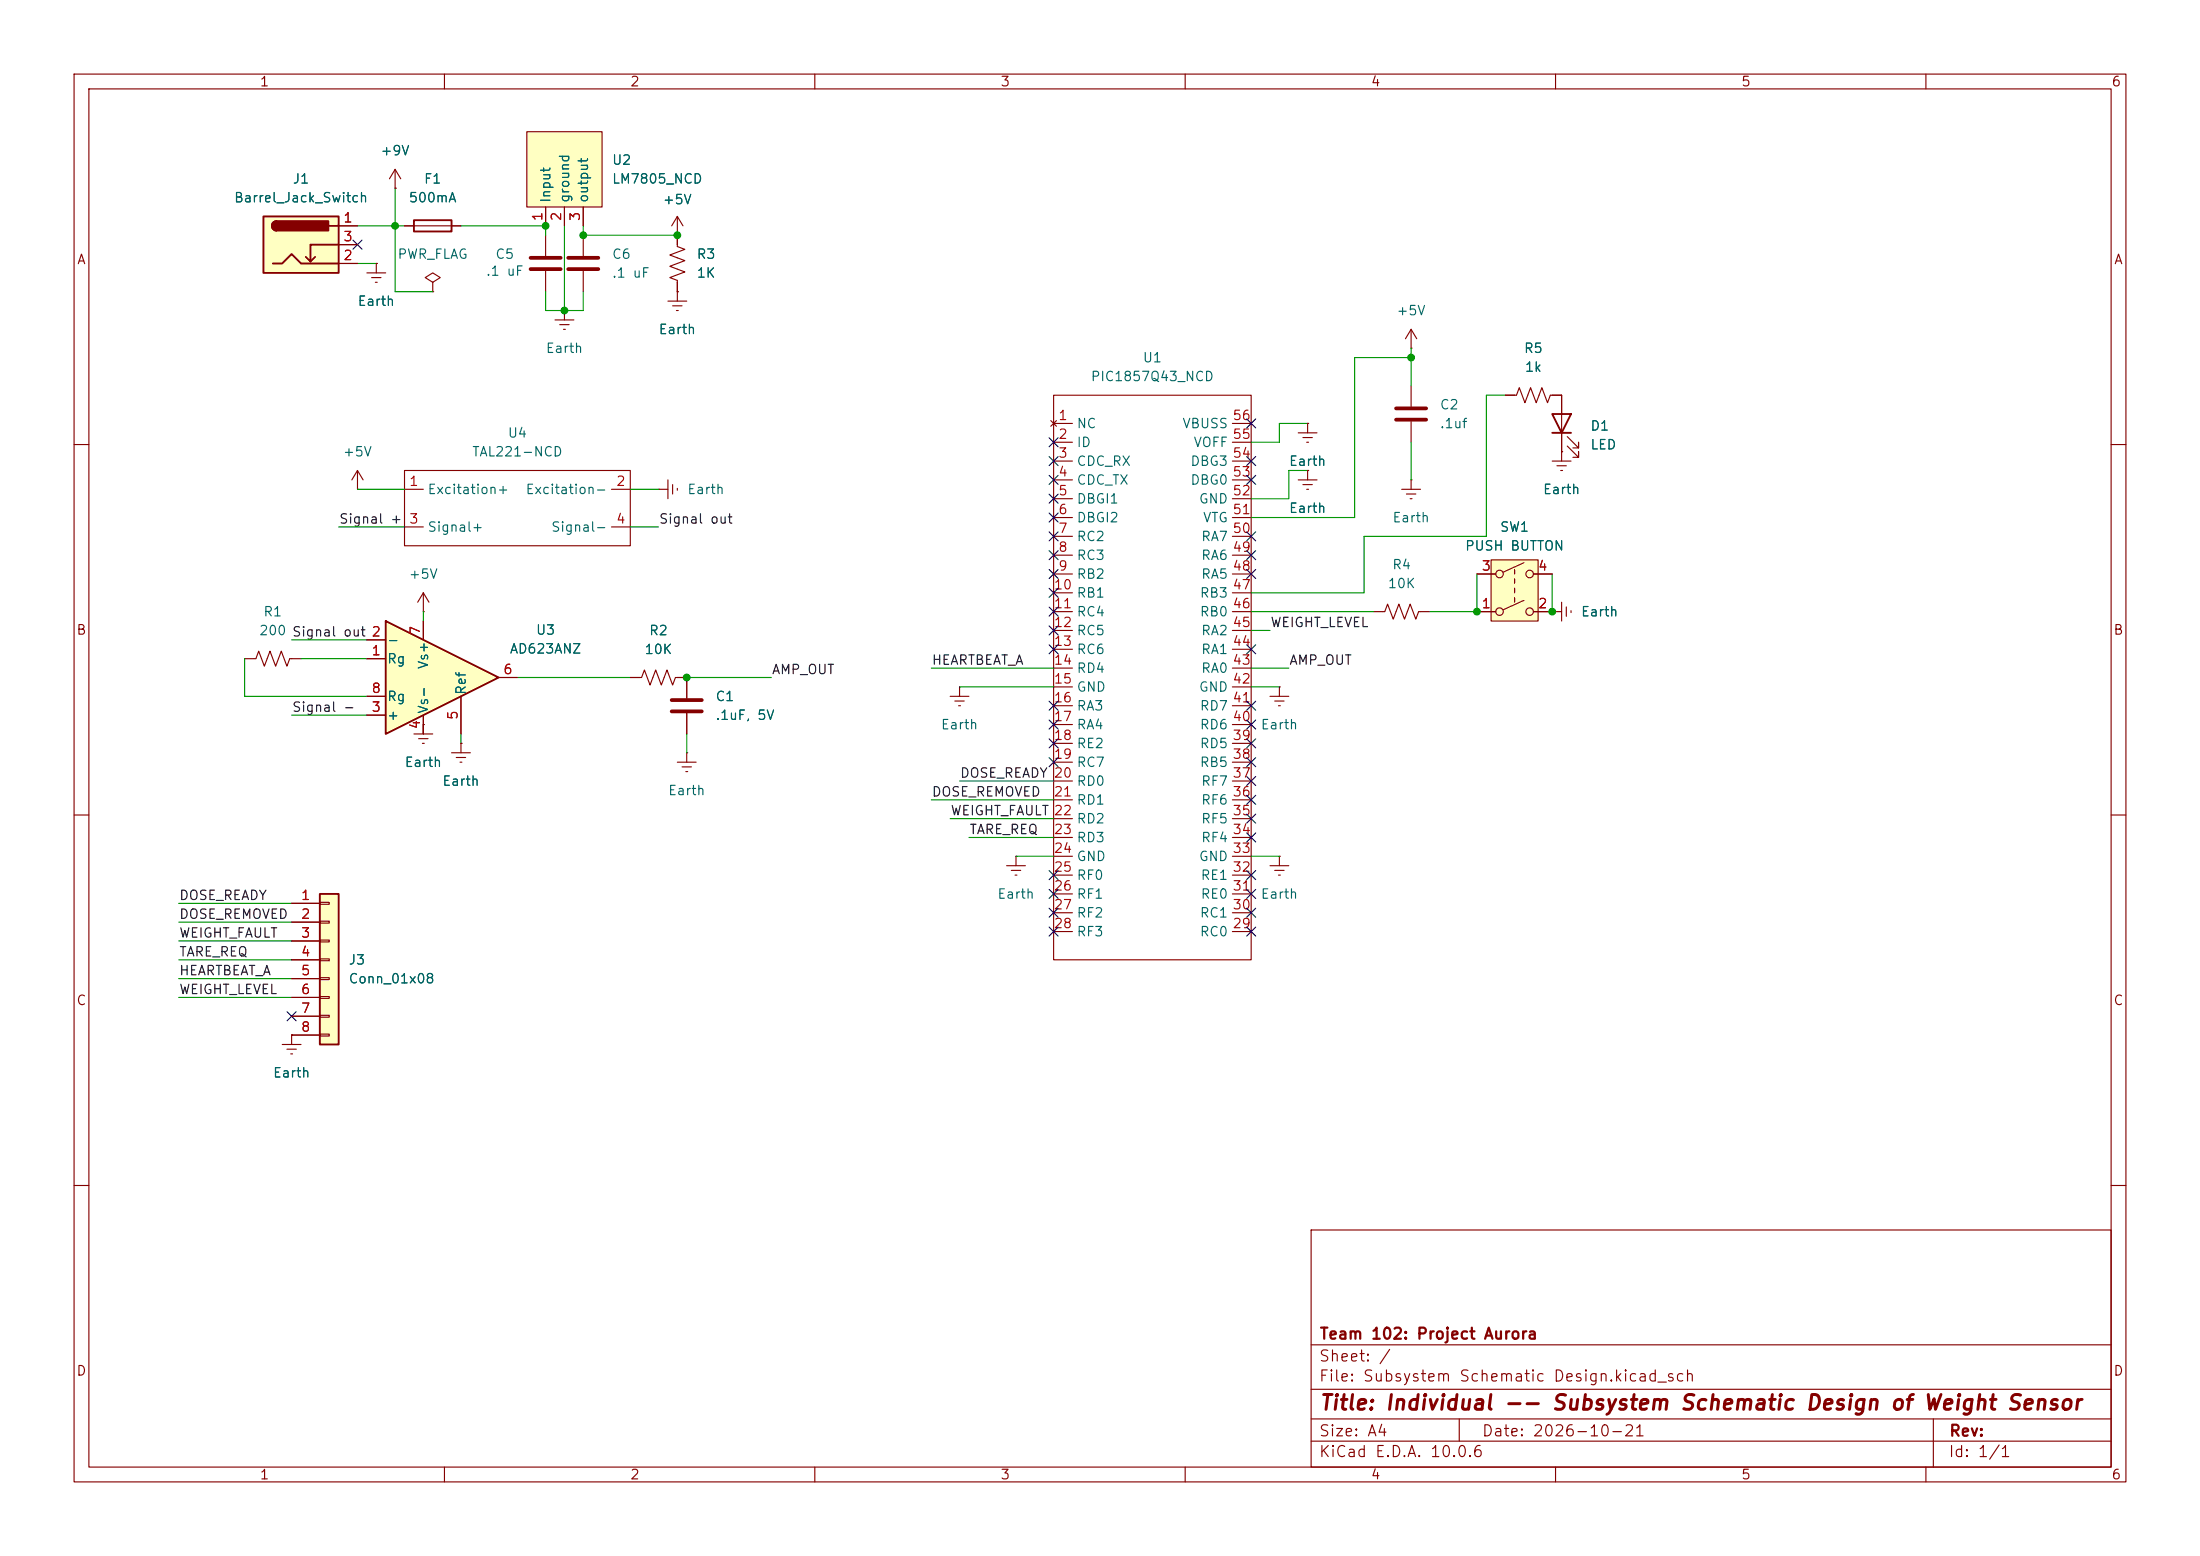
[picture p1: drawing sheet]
<svg xmlns="http://www.w3.org/2000/svg" width="297mm" height="210mm" viewBox="0 0 297 210" stroke-linecap="round" stroke-linejoin="round" font-family="sans-serif">
<g fill="none" stroke="#840000" stroke-width=".15">
<path d="M10 10h277v190h-277zM12 12h273v186h-273zM60 10v2M110 10v2M160 10v2M210 10v2M260 10v2M49.5 36.8h2.6M50.2 37.5h1.2M50.7 38.1h.2M50.8 35.6h.1M50.8 35.6v1.2"/>
<path d="M53.3 25.4h.1M53.3 22.9l-.7 1.2M53.3 22.9l.8 1.2M53.3 22.9v2.5M54.6 30.5h7.6M78.7 31.8v2.7M78.7 36.6v2.8M91.4 39.4h.1M91.4 29.2v4.1l1.1 .4-2.1 .7 2.1 .8-2.1 .7 2.1 .8-2.1 .8 1 .3v2.8M91.4 31.8h.1M91.4 29.2l-.7 1.3M91.4 29.2l.8 1.3"/>
<path d="M90.2 40.6h2.5M90.8 41.3h1.3M91.3 41.9h.3M190.5 47h.1M190.5 44.5l-.8 1.2M190.5 44.5l.8 1.2M190.5 44.5v2.5M10 60h2M88.9 66h.1M88.9 66h1.3M90.2 64.8v2.5M90.8 65.4v1.3"/>
<path d="M91.4 65.9v.3M285 60h2M33 88.9h1.5l.4-1 .8 2 .7-2 .8 2 .8-2 .7 2 .4-1h1.5M128.3 94h2.5M128.9 94.6h1.3M129.4 95.3h.3M129.5 92.7h.1M129.5 92.7v1.3M171.4 94h2.6M172.1 94.6h1.3M172.6 95.3h.2M172.7 92.7h.1"/>
<path d="M172.7 92.7v1.3M185.4 82.6h1.5l.4-1.1 .8 2.1 .7-2.1 .8 2.1 .8-2.1 .7 2.1 .4-1h1.5M10 110h2M285 110h2M10 160h2M177 166h108v32h-108zM285 160h2M60 198v2M110 198v2M160 198v2M177 194.5h108M177 191.5h108"/>
<path d="M177 187.5h108M177 181.5h108M197 191.5v3M210 198v2M260 198v2M261 191.5v6.5"/>
</g>
<path d="M76.7 34.8h4.1M76.7 36.3h4.1" fill="none" stroke="#840000" stroke-width=".51"/>
<path d="M55.9 29.7h5.1v1.5h-5.1z" fill="none" stroke="#840000" stroke-width=".25"/>
<path d="M71.1 17.8h10.2v10.1h-10.2z" fill="#ffffc2"/>
<g fill="none" stroke="#840000" stroke-width=".15">
<path d="M71.1 17.8h10.2v10.1h-10.2zM73.7 27.9v2.6M73.7 31.8v2.7M73.7 36.6v2.8M76.2 27.9v2.6M78.7 27.9v2.6M74.9 43.2h2.6M75.6 43.8h1.2M76.1 44.5h.2M76.2 41.9h.1M76.2 41.9v1.3M175.3 58.4h2.5"/>
<path d="M175.9 59.1h1.3M176.4 59.7h.3M176.5 57.2h.1M176.5 57.2v1.2M203.2 53.3h1.5l.4-1 .8 2.1 .7-2.1 .8 2.1 .8-2.1 .7 2.1 .4-1.1h1.5M175.3 64.8h2.5M175.9 65.4h1.3M176.4 66h.3M176.5 63.5h.1M176.5 63.5v1.3M189.2 66h2.6M189.9 66.7h1.2"/>
<path d="M190.4 67.3h.2M190.5 64.8h.1M190.5 64.8v1.2"/>
</g>
<path d="M71.6 34.8h4.1M71.6 36.3h4.1" fill="none" stroke="#840000" stroke-width=".51"/>
<path d="M201.3 75.6h6.3v8.2h-6.3z" fill="#ffffc2"/>
<g fill="none" stroke="#840000" stroke-width=".15">
<path d="M199.4 77.5h2.5M201.3 75.6h6.3v8.2h-6.3zM204.5 76.8v.7M204.5 78.1v.6M204.5 79.4v.6M205.7 75.9l-2.8 1.3M207 77.5h2.5M209.5 62.2h2.6M210.2 62.9h1.3M210.7 63.5h.2M210.8 61h.1M210.8 61v1.2"/>
<path d="M85.1 91.4h1.5l.4-1 .8 2.1 .7-2.1 .8 2.1 .7-2.1 .8 2.1 .4-1.1h1.5M199.4 82.6h2.5M204.5 80.6v.7M205.7 81l-2.8 1.3M207 82.6h2.5"/>
<circle cx="202.4" cy="77.5" r=".51"/>
<circle cx="206.5" cy="77.5" r=".51"/>
<circle cx="202.4" cy="82.6" r=".51"/>
<circle cx="206.5" cy="82.6" r=".51"/>
</g>
<path d="M35.6 29.2h10.1v7.6h-10.1z" fill="#ffffc2"/>
<path d="M35.6 29.2h10.1v7.6h-10.1zM36.8 35.6h1.3l1.3-1.3 1.2 1.3h5.1M37.3 29.8a.64 .64 0 0 0-.6 .7 .64 .64 0 0 0 .6 .6M42.5 34.7l-.6 .6M44.4 30.5h1.3M45.7 33h-3.8v2.3l-.6-.6M209.5 55.9h2.6l-1.3 2.5zM209.5 58.4h2.6" fill="none" stroke="#840000" stroke-width=".25"/>
<g fill="#840000" stroke="#840000" stroke-width=".25">
<path d="M36.9 30l.4-.2v1.3a.63 .63 0 0 1-.5-.4 .63 .63 0 0 1 .1-.7z"/>
<path d="M37.3 29.8h7v1.3h-7z"/>
</g>
<g fill="none" stroke="#840000" stroke-width=".15">
<path d="M45.7 30.5h2.6M45.7 35.6h2.6M45.7 33h2.6M190.5 52.1v2.8M190.5 56.9v2.8M210.8 53.3v7.7M211.6 58.9l1.5 1.6v-.8v.8h-.8M48.3 66h.1M48.3 63.5l-.8 1.3M48.3 63.5l.7 1.3M48.3 63.5v2.5M54.6 63.5h30.5v10.2h-30.5z"/>
<path d="M54.6 66h2.5M54.6 71.1h2.5M82.5 66h2.6M82.5 71.1h2.6M211.6 60.2l1.5 1.5v-.7v.7h-.8M209.5 82.6h.1M209.5 82.6h1.3M210.8 81.3v2.5M211.5 81.9v1.3M212.1 82.4v.3M135.9 116.8h2.5M136.5 117.5h1.3"/>
<path d="M137 118.1h.3M137.2 115.6h.1M137.2 115.6v1.2"/>
</g>
<path d="M188.5 56.6h4M188.5 55.1h4" fill="none" stroke="#840000" stroke-width=".51"/>
<path d="M52.1 83.8l15.2 7.6-15.2 7.7z" fill="#ffffc2"/>
<path d="M52.1 83.8l15.2 7.6-15.2 7.7z" fill="none" stroke="#840000" stroke-width=".25"/>
<g fill="none" stroke="#840000" stroke-width=".15">
<path d="M58.4 38.1l1-.6-1-.7-1 .7 1 .6v1.3M58.4 39.4h.1M49.5 88.9h2.6M49.5 86.4h2.6M49.5 96.5h2.6M49.5 94h2.6M55.9 99.1h2.5M56.5 99.7h1.3M57.1 97.8h.1M57.1 82.6h.1M57.1 80v2.6M57.1 83.8v2.6"/>
<path d="M57.1 96.5v2.6M57.1 80l-.7 1.3M57.1 80l.8 1.3M62.2 94v5.1M67.3 91.4h2.5M92.7 91.4v2.8M92.7 96.3v2.8M57 100.3h.3M61 101.6h2.5M61.6 102.2h1.3M62.1 102.9h.3M62.2 100.3h.1"/>
<path d="M62.2 100.3v1.3M91.4 102.9h2.6M92.1 103.5h1.2M92.6 104.1h.2M92.7 101.6h.1M92.7 101.6v1.3M39.4 139.7h.1M39.4 139.7v1.3M38.1 141h2.5M38.7 141.6h1.3M39.2 142.2h.3"/>
</g>
<path d="M90.7 94.5h4M90.7 96h4" fill="none" stroke="#840000" stroke-width=".51"/>
<path d="M43.2 120.7h2.5v20.3h-2.5z" fill="#ffffc2"/>
<path d="M43.2 120.7h2.5v20.3h-2.5z" fill="none" stroke="#840000" stroke-width=".25"/>
<g fill="none" stroke="#840000" stroke-width=".15">
<path d="M45.7 30.5h2.6M45.7 35.6h2.6M45.7 33h2.6M50.8 35.6h.1M53.3 25.4h.1M54.6 30.5h1.3M61 30.5h1.2M73.7 27.9v2.6M76.2 27.9v2.6M78.7 27.9v2.6M91.4 39.4h.1M91.4 31.8h.1"/>
<path d="M91.4 31.8v1.2M91.4 38.1v1.3M141.9 56.8l.7 .7M142.2 53.3h26.7v76.2h-26.7zM142.2 57.2h2.6M142.2 59.7h2.6M142.6 56.8l-.7 .7M166.4 57.2h2.5M166.4 59.7h2.5M176.5 57.2h.1M203.2 53.3h1.3M209.5 53.3h1.3v2.6"/>
<path d="M210.8 58.4v2.6M142.2 62.2h2.6M142.2 64.8h2.6M142.2 67.3h2.6M142.2 69.9h2.6M142.2 72.4h2.6M142.2 74.9h2.6M142.2 77.5h2.6M166.4 62.2h2.5M166.4 64.8h2.5M166.4 67.3h2.5M166.4 69.9h2.5"/>
<path d="M166.4 72.4h2.5M166.4 74.9h2.5M166.4 77.5h2.5M176.5 63.5h.1M199.4 77.5h2.5M207 77.5h2.5M210.8 61h.1M49.5 88.9h2.6M49.5 86.4h2.6M49.5 96.5h2.6M49.5 94h2.6M57.1 97.8h.1"/>
<path d="M57.1 83.8v2.6M57.1 96.5v2.6M62.2 94v5.1M67.3 91.4h2.5M85.1 91.4h1.3M91.4 91.4h1.3v2.8M92.7 96.3v2.8M142.2 80h2.6M142.2 82.6h2.6M142.2 85.1h2.6M142.2 87.6h2.6M142.2 90.2h2.6"/>
<path d="M142.2 92.7h2.6M142.2 95.3h2.6M142.2 97.8h2.6M166.4 80h2.5M166.4 82.6h2.5M166.4 85.1h2.5M166.4 87.6h2.5M166.4 90.2h2.5M166.4 92.7h2.5M166.4 95.3h2.5M166.4 97.8h2.5M199.4 82.6h2.5"/>
<path d="M207 82.6h2.5M209.5 82.6h.1M62.2 100.3h.1M142.2 118.1h2.6M142.2 100.3h2.6M142.2 102.9h2.6M142.2 105.4h2.6M142.2 108h2.6M142.2 110.5h2.6M142.2 113h2.6M142.2 115.6h2.6M166.4 118.1h2.5"/>
<path d="M166.4 100.3h2.5M166.4 102.9h2.5M166.4 105.4h2.5M166.4 108h2.5M166.4 110.5h2.5M166.4 113h2.5M166.4 115.6h2.5M171.4 116.8h2.6M172.1 117.5h1.3M172.6 118.1h.2M172.7 115.6h.1M172.7 115.6v1.2"/>
<path d="M39.4 139.7h.1M39.4 121.9h3.8M39.4 124.5h3.8M39.4 127h3.8M39.4 129.5h3.8M39.4 132.1h3.8M39.4 134.6h3.8M39.4 137.2h3.8M39.4 139.7h3.8M43.2 121.8h1.2v.2h-1.2zM43.2 124.3h1.2v.3h-1.2zM43.2 126.9h1.2v.2h-1.2z"/>
<path d="M43.2 129.4h1.2v.3h-1.2zM43.2 132h1.2v.2h-1.2zM43.2 134.5h1.2v.2h-1.2zM43.2 137h1.2v.3h-1.2zM43.2 139.6h1.2v.2h-1.2zM142.2 120.7h2.6M142.2 123.2h2.6M142.2 125.7h2.6M166.4 120.7h2.5M166.4 123.2h2.5M166.4 125.7h2.5"/>
</g>
<g fill="none" stroke="#009600" stroke-width=".15">
<path d="M48.3 30.5h6.3M48.3 35.6h2.5M53.3 25.4v14h5.1M62.2 30.5h11.5v1.3M73.7 39.4v2.5h5v-2.5M76.2 30.5v11.4M78.7 30.5v1.3h12.7M176.5 57.2h-3.8v2.5h-3.8M190.5 47v5.1M190.5 59.7v5.1M190.5 48.3h-7.6v21.6h-14M203.2 53.3h-2.5v19.1h-16.6v7.6h-15.2"/>
<path d="M45.7 71.1h8.9M48.3 66h6.3M85.1 66h3.8M85.1 71.1h3.8M176.5 63.5h-2.5v3.8h-5.1M199.4 77.5v5.1h-6.4M209.5 77.5v5.1M33 88.9v5.1h16.5M39.4 96.5h10.1M39.4 86.4h10.1M40.6 88.9h8.9M57.1 82.6v1.2"/>
<path d="M57.1 97.8v1.3M62.2 99.1v1.2M69.8 91.4h15.3M92.7 91.4h11.4M92.7 99.1v2.5M125.7 90.2h16.5M129.5 92.7h12.7M168.9 90.2h5.1M168.9 92.7h3.8M168.9 82.6h16.5M168.9 85.1h2.5M125.7 108h16.5"/>
<path d="M128.3 110.5h13.9M129.5 105.4h12.7M130.8 113h11.4M137.2 115.6h5M168.9 115.6h3.8M24.1 132.1h15.3M24.1 129.5h15.3M24.1 134.6h15.3M24.1 124.5h15.3M24.1 121.9h15.3M24.1 127h15.3"/>
</g>
<g fill="none" stroke="#000084" stroke-width=".15">
<path d="M47.7 32.4l1.2 1.2M48.9 32.4l-1.2 1.2M141.6 59.1l1.2 1.2M142.8 59.1l-1.2 1.2M168.3 56.5l1.2 1.3M169.5 56.5l-1.2 1.3M141.6 76.9l1.2 1.2M141.6 79.4l1.2 1.2M141.6 74.3l1.2 1.2M141.6 71.8l1.2 1.2M141.6 61.6l1.2 1.2M141.6 66.7l1.2 1.2"/>
<path d="M141.6 64.2l1.2 1.2M141.6 69.2l1.2 1.3M142.8 76.9l-1.2 1.2M142.8 79.4l-1.2 1.2M142.8 74.3l-1.2 1.2M142.8 71.8l-1.2 1.2M142.8 61.6l-1.2 1.2M142.8 66.7l-1.2 1.2M142.8 64.2l-1.2 1.2M142.8 69.2l-1.2 1.3M168.3 61.6l1.2 1.2M168.3 71.8l1.2 1.2"/>
<path d="M168.3 64.2l1.2 1.2M168.3 74.3l1.2 1.2M168.3 76.9l1.2 1.2M169.5 61.6l-1.2 1.2M169.5 71.8l-1.2 1.2M169.5 64.2l-1.2 1.2M169.5 74.3l-1.2 1.2M169.5 76.9l-1.2 1.2M141.6 99.7l1.2 1.2M141.6 97.2l1.2 1.2M141.6 94.6l1.2 1.3M141.6 84.5l1.2 1.2"/>
<path d="M141.6 81.9l1.2 1.3M141.6 87l1.2 1.2M142.8 99.7l-1.2 1.2M142.8 97.2l-1.2 1.2M142.8 94.6l-1.2 1.3M142.8 84.5l-1.2 1.2M142.8 81.9l-1.2 1.3M142.8 87l-1.2 1.2M168.3 97.2l1.2 1.2M168.3 94.6l1.2 1.3M168.3 87l1.2 1.2M168.3 99.7l1.2 1.2"/>
<path d="M169.5 97.2l-1.2 1.2M169.5 94.6l-1.2 1.3M169.5 87l-1.2 1.2M169.5 99.7l-1.2 1.2M141.6 102.3l1.2 1.2M141.6 117.5l1.2 1.2M142.8 102.3l-1.2 1.2M142.8 117.5l-1.2 1.2M168.3 109.9l1.2 1.2M168.3 102.3l1.2 1.2M168.3 112.4l1.2 1.2M168.3 107.3l1.2 1.3"/>
<path d="M168.3 117.5l1.2 1.2M168.3 104.8l1.2 1.2M169.5 109.9l-1.2 1.2M169.5 102.3l-1.2 1.2M169.5 112.4l-1.2 1.2M169.5 107.3l-1.2 1.3M169.5 117.5l-1.2 1.2M169.5 104.8l-1.2 1.2M38.8 136.6l1.2 1.2M40 136.6l-1.2 1.2M141.6 122.6l1.2 1.2M141.6 125.1l1.2 1.2"/>
<path d="M141.6 120l1.2 1.3M142.8 122.6l-1.2 1.2M142.8 125.1l-1.2 1.2M142.8 120l-1.2 1.3M168.3 122.6l1.2 1.2M168.3 125.1l1.2 1.2M168.3 120l1.2 1.3M169.5 122.6l-1.2 1.2M169.5 125.1l-1.2 1.2M169.5 120l-1.2 1.3"/>
</g>
<g fill="#009600" stroke="#009600" stroke-width=".14">
<circle cx="91.4" cy="31.8" r=".46"/>
<circle cx="78.7" cy="31.8" r=".46"/>
<circle cx="73.7" cy="30.5" r=".46"/>
<circle cx="76.2" cy="41.9" r=".46"/>
<circle cx="53.3" cy="30.5" r=".46"/>
<circle cx="92.7" cy="91.4" r=".46"/>
<circle cx="199.4" cy="82.6" r=".46"/>
<circle cx="190.5" cy="48.3" r=".46"/>
<circle cx="209.5" cy="82.6" r=".46"/>
</g>
<text font-size="2" fill="#840000" x="178" y="190.8">Title: Individual -- Subsystem Schematic Design of Weight Sensor</text>
<g font-size="1.5" fill="#840000">
<text x="178" y="184.1">Sheet: /</text>
<text x="178" y="181.1">Team 102: Project Aurora</text>
<text x="178" y="186.8">File: Subsystem Schematic Design.kicad_sch</text>
<text x="178" y="197">KiCad E.D.A. 10.0.6</text>
<text x="178" y="194.2">Size: A4</text>
<text x="200" y="194.2">Date: 2026-10-21</text>
<text x="263" y="197">Id: 1/1</text>
<text x="263" y="194.2">Rev:</text>
</g>
<g font-size="1.3" fill="#840000">
<text x="35" y="12">1</text>
<text x="85" y="12">2</text>
<text x="135" y="12">3</text>
<text x="185" y="12">4</text>
<text x="235" y="12">5</text>
<text x="285" y="12">6</text>
<text x="10.3" y="36">A</text>
<text x="285.3" y="36">A</text>
<text x="10.2" y="86">B</text>
<text x="285.2" y="86">B</text>
<text x="10.2" y="136">C</text>
<text x="285.2" y="136">C</text>
<text x="10.2" y="186">D</text>
<text x="285.2" y="186">D</text>
<text x="35" y="200">1</text>
<text x="85" y="200">2</text>
<text x="135" y="200">3</text>
<text x="185" y="200">4</text>
<text x="235" y="200">5</text>
<text x="285" y="200">6</text>
</g>
<g font-size="1.3" fill="#006464">
<text x="51.3" y="21.3">+9V</text>
<text x="82.5" y="22.6">U2</text>
<text x="31.5" y="27.6">Barrel_Jack_Switch</text>
<text x="39.4" y="25.1">J1</text>
<text x="55.1" y="27.6">500mA</text>
<text x="57.1" y="25.1">F1</text>
<text x="74.6" y="27.5" transform="rotate(-90 74.6 27.5)">Input</text>
<text x="77.2" y="27.5" transform="rotate(-90 77.2 27.5)">ground</text>
<text x="79.7" y="27.5" transform="rotate(-90 79.7 27.5)">output</text>
<text x="82.5" y="25.1">LM7805_NCD</text>
<text x="89.4" y="27.9">+5V</text>
<text x="53.6" y="35.3">PWR_FLAG</text>
<text x="66.8" y="35.3">C5</text>
<text x="82.5" y="35.3">C6</text>
<text x="94" y="35.3">R3</text>
<text x="48.2" y="41.6">Earth</text>
<text x="65.5" y="37.5">.1 uF</text>
<text x="82.5" y="37.8">.1 uF</text>
<text x="94" y="37.8">1K</text>
<text x="73.6" y="48">Earth</text>
<text x="88.8" y="45.4">Earth</text>
<text x="188.4" y="42.9">+5V</text>
<text x="205.6" y="48">R5</text>
<text x="147.2" y="51.8">PIC1857Q43_NCD</text>
<text x="154.2" y="49.2">U1</text>
<text x="205.8" y="50.5">1k</text>
<text x="68.5" y="59.4">U4</text>
<text x="145.3" y="58.1">NC</text>
<text x="159.5" y="58.1">VBUSS</text>
<text x="194.3" y="55.6">C2</text>
<text x="194.3" y="58.1">.1uf</text>
<text x="214.6" y="58.4">D1</text>
<text x="46.2" y="61.9">+5V</text>
<text x="63.6" y="61.9">TAL221-NCD</text>
<text x="145.3" y="60.7">ID</text>
<text x="145.3" y="63.2">CDC_RX</text>
<text x="145.3" y="65.7">CDC_TX</text>
<text x="160.6" y="65.7">DBG0</text>
<text x="160.6" y="63.2">DBG3</text>
<text x="161" y="60.7">VOFF</text>
<text x="173.9" y="63.2">Earth</text>
<text x="214.6" y="61">LED</text>
<text x="57.6" y="67">Excitation+</text>
<text x="70.9" y="67">Excitation-</text>
<text x="92.7" y="67">Earth</text>
<text x="145.3" y="68.3">DBGI1</text>
<text x="145.3" y="70.8">DBGI2</text>
<text x="161.8" y="68.3">GND</text>
<text x="162.3" y="70.8">VTG</text>
<text x="173.9" y="69.5">Earth</text>
<text x="187.9" y="70.8">Earth</text>
<text x="208.2" y="67">Earth</text>
<text x="57.6" y="72.1">Signal+</text>
<text x="74.3" y="72.1">Signal-</text>
<text x="145.3" y="73.4">RC2</text>
<text x="145.3" y="75.9">RC3</text>
<text x="162.1" y="75.9">RA6</text>
<text x="162.1" y="73.4">RA7</text>
<text x="187.9" y="77.2">R4</text>
<text x="197.7" y="74.6">PUSH BUTTON</text>
<text x="202.4" y="72.1">SW1</text>
<text x="35.5" y="83.5">R1</text>
<text x="55.1" y="78.4">+5V</text>
<text x="145.3" y="78.4">RB2</text>
<text x="145.3" y="81">RB1</text>
<text x="145.3" y="83.5">RC4</text>
<text x="161.9" y="83.5">RB0</text>
<text x="161.9" y="81">RB3</text>
<text x="162.1" y="78.4">RA5</text>
<text x="187.3" y="79.7">10K</text>
<text x="213.3" y="83.5">Earth</text>
<text x="34.9" y="86.1">200 Signal out 2</text>
<text x="52.2" y="89.9">Rg</text>
<text x="52.2" y="87.3">-</text>
<text x="68.7" y="88.5">AD623ANZ</text>
<text x="72.3" y="86">U3</text>
<text x="86.9" y="88.6">10K</text>
<text x="87.5" y="86.1">R2</text>
<text x="145.3" y="86.1">RC5</text>
<text x="145.3" y="88.6">RC6</text>
<text x="162.1" y="88.6">RA1</text>
<text x="162.1" y="86.1">RA2</text>
<text x="52.2" y="94.9">Rg</text>
<text x="58.1" y="90.4" transform="rotate(-90 58.1 90.4)">Vs+</text>
<text x="63.2" y="93.9" transform="rotate(-90 63.2 93.9)">Ref</text>
<text x="96.5" y="94.9">C1</text>
<text x="145.3" y="91.1">RD4</text>
<text x="145.3" y="93.7">GND</text>
<text x="161.8" y="93.7">GND</text>
<text x="162.1" y="91.1">RA0</text>
<text x="52.2" y="97.5">+</text>
<text x="58.1" y="96.4" transform="rotate(-90 58.1 96.4)">Vs-</text>
<text x="96.5" y="97.5">.1uF, 5V</text>
<text x="126.9" y="98.8">Earth</text>
<text x="145.3" y="96.2">RA3</text>
<text x="145.3" y="98.8">RA4</text>
<text x="145.3" y="101.3">RE2</text>
<text x="161.9" y="101.3">RD5</text>
<text x="161.9" y="98.8">RD6</text>
<text x="161.9" y="96.2">RD7</text>
<text x="170.1" y="98.8">Earth</text>
<text x="54.5" y="103.8">Earth</text>
<text x="59.6" y="106.4">Earth</text>
<text x="90.1" y="107.6">Earth</text>
<text x="145.3" y="103.8">RC7</text>
<text x="145.3" y="106.4">RD0</text>
<text x="161.9" y="103.8">RB5</text>
<text x="162.1" y="106.4">RF7</text>
<text x="145.3" y="108.9">RD1</text>
<text x="145.3" y="111.5">RD2</text>
<text x="145.3" y="114">RD3</text>
<text x="162.1" y="114">RF4</text>
<text x="162.1" y="111.5">RF5</text>
<text x="162.1" y="108.9">RF6</text>
<text x="145.3" y="116.5">GND</text>
<text x="145.3" y="119.1">RF0</text>
<text x="161.8" y="116.5">GND</text>
<text x="162" y="119.1">RE1</text>
<text x="134.6" y="121.6">Earth</text>
<text x="145.3" y="121.6">RF1</text>
<text x="145.3" y="124.2">RF2</text>
<text x="161.9" y="124.2">RC1</text>
<text x="162" y="121.6">RE0</text>
<text x="170.1" y="121.6">Earth</text>
<text x="47" y="130.5">J3</text>
<text x="145.3" y="126.7">RF3</text>
<text x="161.9" y="126.7">RC0</text>
<text x="47" y="133">Conn_01x08</text>
<text x="36.8" y="145.7">Earth</text>
</g>
<g font-size="1.3" fill="#a90000">
<text x="73.5" y="29.9" transform="rotate(-90 73.5 29.9)">1</text>
<text x="76.1" y="29.9" transform="rotate(-90 76.1 29.9)">2</text>
<text x="78.6" y="29.9" transform="rotate(-90 78.6 29.9)">3</text>
<text x="46.3" y="30.3">1</text>
<text x="46.3" y="35.4">2</text>
<text x="46.3" y="32.9">3</text>
<text x="142.8" y="57">1</text>
<text x="142.8" y="59.6">2</text>
<text x="166.3" y="59.6">55</text>
<text x="166.3" y="57">56</text>
<text x="55.1" y="65.9">1</text>
<text x="83.1" y="65.9">2</text>
<text x="142.8" y="62.1">3</text>
<text x="142.8" y="64.6">4</text>
<text x="166.3" y="64.6">53</text>
<text x="166.3" y="62.1">54</text>
<text x="55.1" y="71">3</text>
<text x="83.1" y="71">4</text>
<text x="142.8" y="67.2">5</text>
<text x="142.8" y="69.7">6</text>
<text x="166.3" y="69.7">51</text>
<text x="166.3" y="67.2">52</text>
<text x="142.8" y="72.3">7</text>
<text x="142.8" y="74.8">8</text>
<text x="142.8" y="77.3">9</text>
<text x="166.3" y="77.3">48</text>
<text x="166.3" y="74.8">49</text>
<text x="166.3" y="72.3">50</text>
<text x="199.9" y="77.3">3</text>
<text x="207.5" y="77.3">4</text>
<text x="142.2" y="79.9">10</text>
<text x="142.2" y="82.4">11</text>
<text x="166.3" y="82.4">46</text>
<text x="166.3" y="79.9">47</text>
<text x="199.9" y="82.4">1</text>
<text x="207.5" y="82.4">2</text>
<text x="50.1" y="88.8">1</text>
<text x="50.1" y="86.2">2</text>
<text x="57" y="85.8" transform="rotate(-90 57 85.8)">7</text>
<text x="142.2" y="85">12</text>
<text x="142.2" y="87.5">13</text>
<text x="166.3" y="87.5">44</text>
<text x="166.3" y="85">45</text>
<text x="50.1" y="93.8">8</text>
<text x="67.8" y="91.3">6</text>
<text x="142.2" y="90">14</text>
<text x="142.2" y="92.6">15</text>
<text x="142.2" y="95.1">16</text>
<text x="166.3" y="95.1">41</text>
<text x="166.3" y="92.6">42</text>
<text x="166.3" y="90">43</text>
<text x="50.1" y="96.4">3</text>
<text x="57" y="98.5" transform="rotate(-90 57 98.5)">4</text>
<text x="62.1" y="97.3" transform="rotate(-90 62.1 97.3)">5</text>
<text x="142.2" y="97.7">17</text>
<text x="142.2" y="100.2">18</text>
<text x="166.3" y="100.2">39</text>
<text x="166.3" y="97.7">40</text>
<text x="142.2" y="102.7">19</text>
<text x="142.2" y="107.8">21</text>
<text x="166.3" y="107.8">36</text>
<text x="166.3" y="105.3">37</text>
<text x="166.3" y="102.7">38</text>
<text x="142.2" y="112.9">23</text>
<text x="166.3" y="112.9">34</text>
<text x="166.3" y="110.4">35</text>
<text x="142.2" y="115.4">24</text>
<text x="142.2" y="118">25</text>
<text x="166.3" y="118">32</text>
<text x="166.3" y="115.4">33</text>
<text x="40.5" y="121.8">1</text>
<text x="40.5" y="124.3">2</text>
<text x="142.2" y="120.5">26</text>
<text x="142.2" y="123.1">27</text>
<text x="142.2" y="125.6">28</text>
<text x="166.3" y="125.6">29</text>
<text x="166.3" y="123.1">30</text>
<text x="166.3" y="120.5">31</text>
<text x="40.5" y="126.9">3</text>
<text x="40.5" y="129.4">4</text>
<text x="40.5" y="131.9">5</text>
<text x="40.5" y="134.5">6</text>
<text x="40.5" y="137">7</text>
<text x="40.5" y="139.6">8</text>
</g>
<g font-size="1.3" fill="#0f0f0f">
<text x="45.7" y="71">Signal +</text>
<text x="88.9" y="71">Signal out</text>
<text x="171.4" y="85">WEIGHT_LEVEL</text>
<text x="104.1" y="91.3">AMP_OUT</text>
<text x="125.7" y="90">HEARTBEAT_A</text>
<text x="174" y="90">AMP_OUT</text>
<text x="39.3" y="96.4">Signal -</text>
<text x="125.7" y="107.8">DOSE_REMOVED</text>
<text x="129.5" y="105.3">DOSE_READY 20</text>
<text x="128.2" y="110.4">WEIGHT_FAULT 22</text>
<text x="130.8" y="112.9">TARE_REQ</text>
<text x="24.1" y="124.3">DOSE_REMOVED</text>
<text x="24.1" y="121.8">DOSE_READY</text>
<text x="24.1" y="132">HEARTBEAT_A</text>
<text x="24.1" y="126.9">WEIGHT_FAULT</text>
<text x="24.1" y="129.4">TARE_REQ</text>
<text x="24.1" y="134.5">WEIGHT_LEVEL</text>
</g>
</svg>
